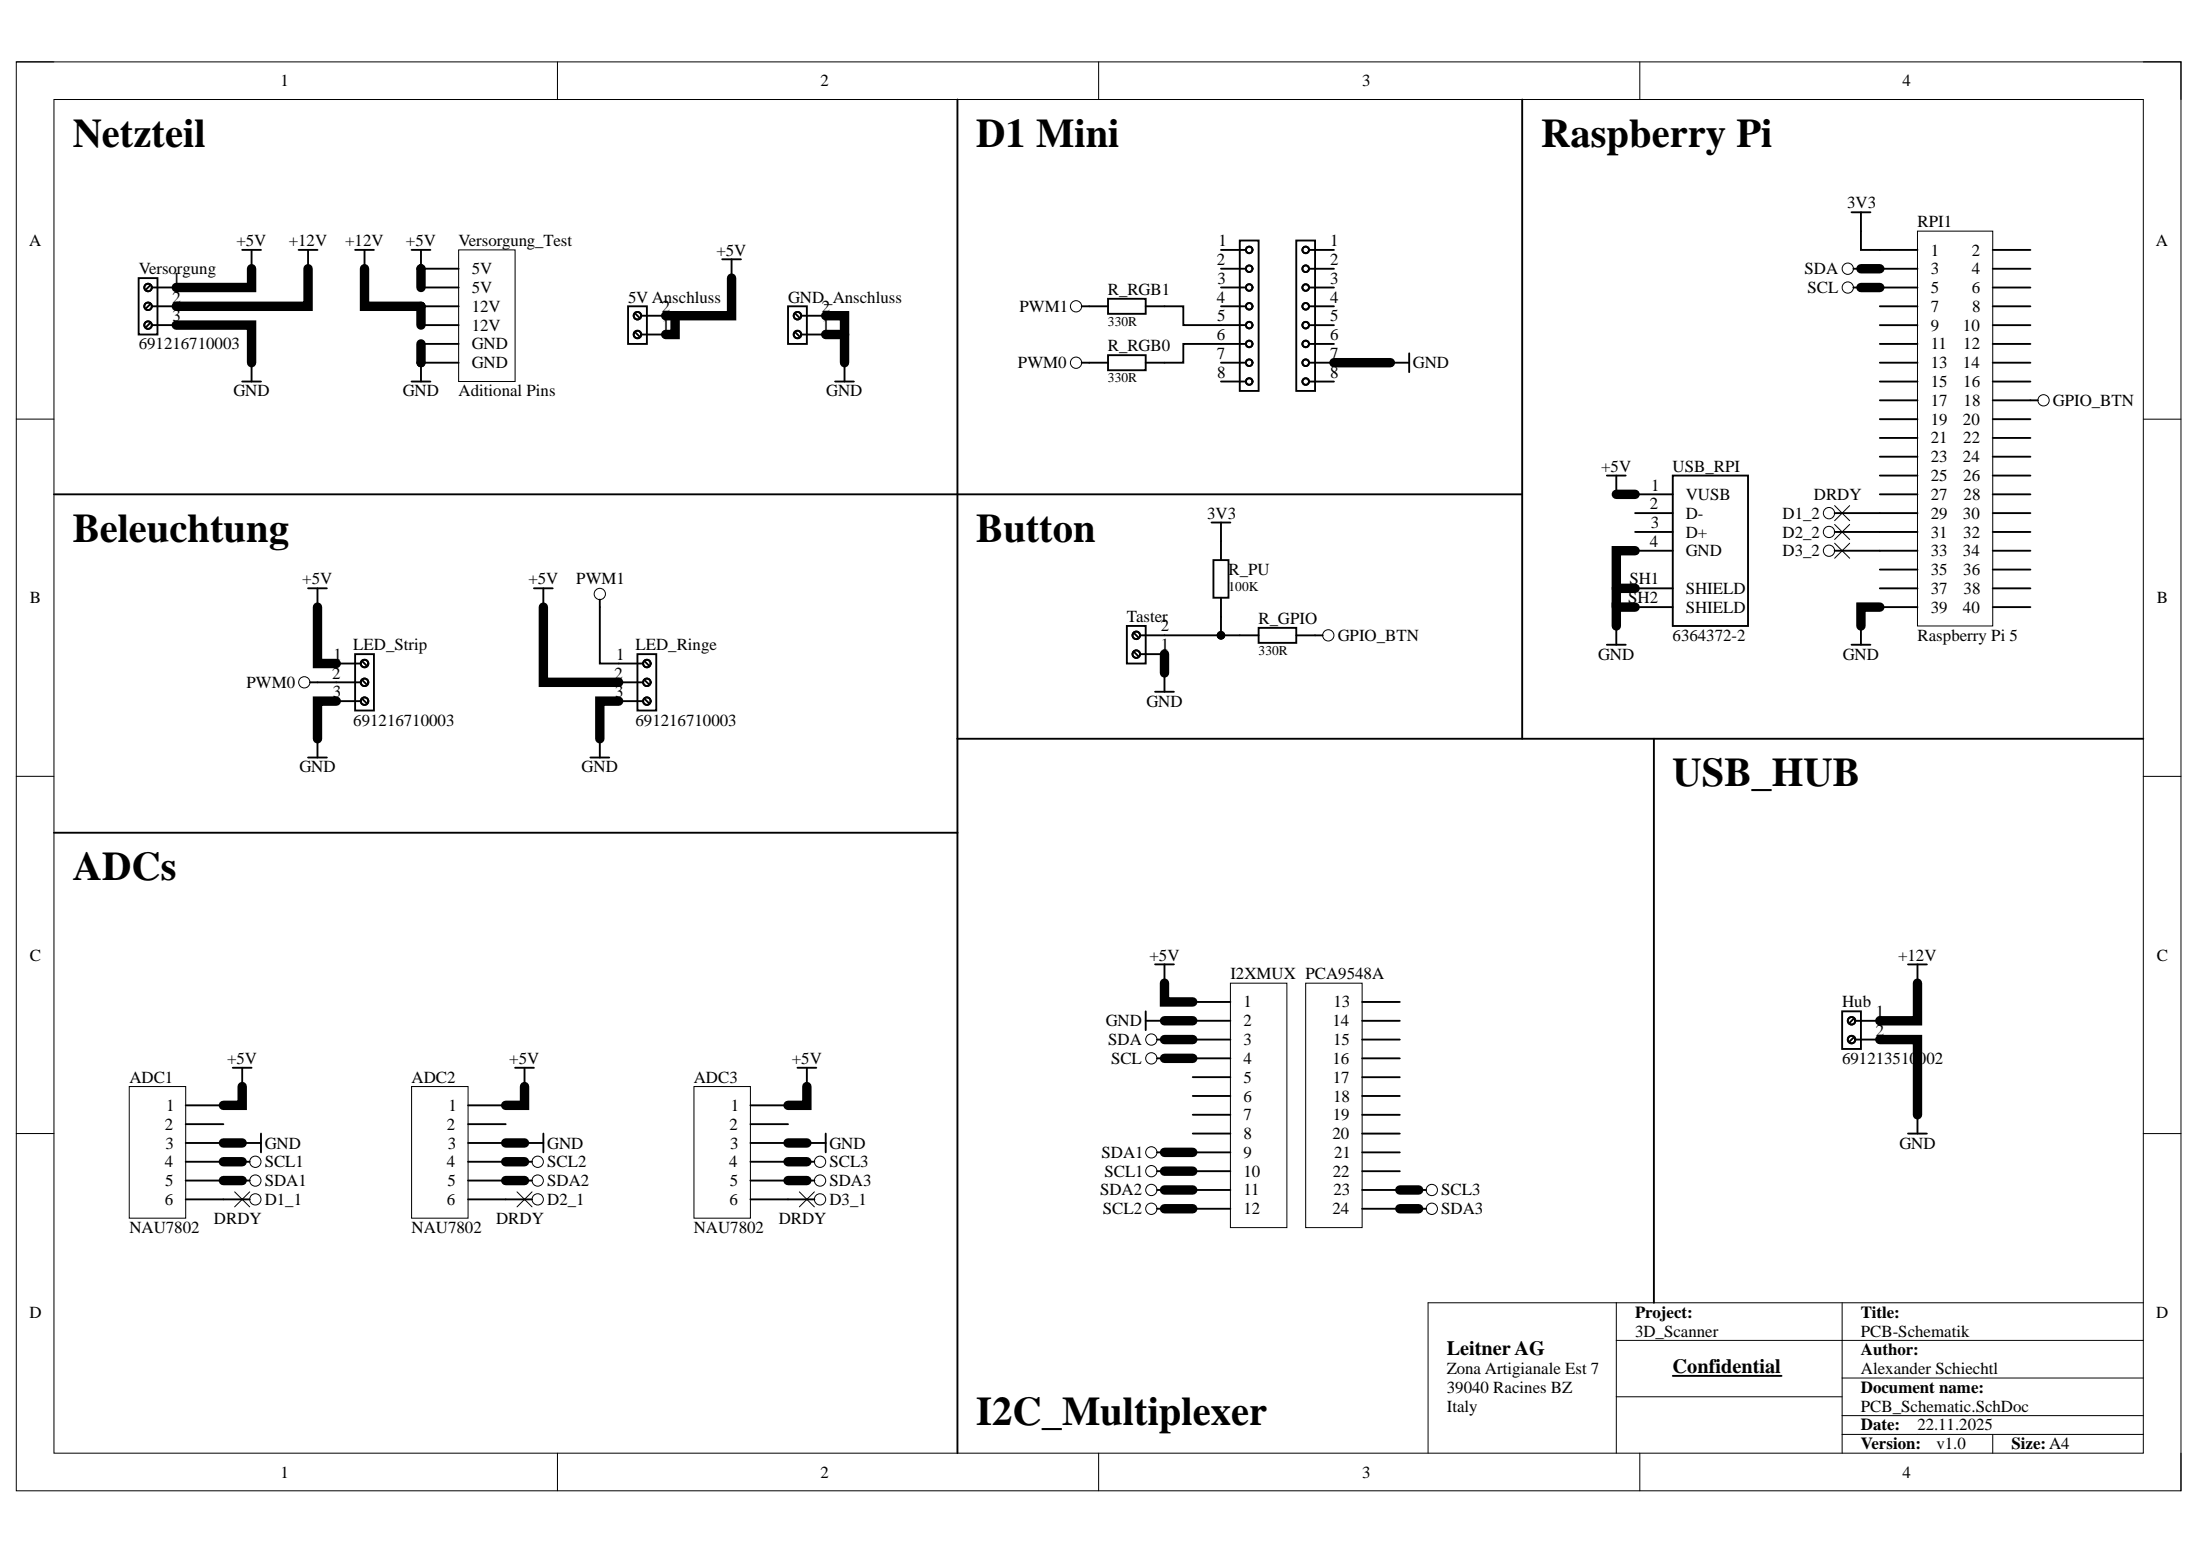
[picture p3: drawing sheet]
<svg xmlns="http://www.w3.org/2000/svg" width="297mm" height="210mm" viewBox="0 0 297 210" stroke-linecap="round" stroke-linejoin="round" font-family="sans-serif">
<path d="M2.2 8.4h292.3v192.8h-292.3z" fill="none" stroke="#000" stroke-width=".14"/>
<path d="M7.3 13.4h282.1v182.8h-282.1z" fill-rule="evenodd" fill="#fff"/>
<g fill="none" stroke="#000" stroke-width=".14">
<path d="M2.2 8.4h5.1M7.3 13.4h282.1v182.8h-282.1zM75.3 8.4v5M148.3 8.4v5M221.4 8.4v5M289.4 8.4h5.1v5M2.2 56.6h5.1M289.4 56.6h5.1M2.2 104.8h5.1M289.4 104.8h5.1M2.2 153h5.1M289.4 153h5.1"/>
<path d="M218.2 175.9v20.3M248.7 175.9v20.3M289.4 175.9h-96.6v20.3M75.3 196.2v5M148.3 196.2v5M218.2 180.9h71.2M218.2 188.5h30.5M221.4 196.2v5M248.7 193.6h40.7M248.7 191.1h40.7M248.7 186h40.7M269.1 193.6v2.6"/>
<path d="M294.5 196.2v5"/>
</g>
<g fill="none" stroke="#000" stroke-width="1.3">
<path d="M34 36.3v2.5h-10.2M41.6 36.3v5h-17.8M49.2 36.3v5h7.6v2.6M56.8 36.3v2.5M98.8 37.5v5.1h-7.6M251.3 36.3h2.5M251.3 38.8h2.5M23.8 43.9h10.2v5.1M56.8 46.4v2.6M89.9 42.6h1.3M91.2 42.6v2.6h-1.3M111.5 42.6h2.5v2.6"/>
<path d="M111.5 45.2h2.5M114 45.2v3.8M180.1 49h7.6M218.2 66.7h2.6M218.2 79.4h2.6M220.8 74.3h-2.6v7.7M42.9 82v7.6h2.5M45.4 94.6h-2.5v5.1M73.4 82v10.1h10.1M83.5 94.6h-2.5v5.1M157.2 88.3v2.5M220.8 82h-2.6v2.5"/>
<path d="M253.8 82h-2.5v2.5M157.2 132.7v2.5h3.8M157.2 137.8h3.8M258.9 132.7v5.1h-5.1M30.2 154.3h2.5M30.2 159.4h2.5M30.2 156.8h2.5M32.7 146.7v2.5h-2.5M68.3 154.3h2.5M68.3 159.4h2.5M68.3 156.8h2.5M70.8 146.7v2.5h-2.5"/>
<path d="M106.4 154.3h2.5M106.4 159.4h2.5M106.4 156.8h2.5M108.9 146.7v2.5h-2.5M157.2 140.3h3.8M157.2 142.9h3.8M157.2 155.6h3.8M157.2 158.1h3.8M253.8 140.3h5.1v10.2M157.2 160.6h3.8M157.2 163.2h3.8M189 160.6h2.5"/>
<path d="M189 163.2h2.5"/>
</g>
<path d="M225.9 185.7h14.6" fill="none" stroke="#000" stroke-width=".25"/>
<path d="M258.9 31.2h10.2v53.3h-10.2z" fill-rule="evenodd" fill="#fff"/>
<g fill="none" stroke="#000" stroke-width=".14">
<path d="M258.9 31.2h10.2v53.3h-10.2z"/>
<circle cx="56.8" cy="36.3" r=".51"/>
<circle cx="56.8" cy="41.3" r=".51"/>
<circle cx="56.8" cy="49" r=".51"/>
</g>
<g fill="none" stroke="#000" stroke-width=".25">
<path d="M32.7 33.7h2.5M34 33.7v2.6M40.3 33.7h2.6M41.6 33.7v2.6M253.8 33.7h5.1M253.8 36.3h5.1M253.8 38.8h5.1M269.1 33.7h5M269.1 36.3h5M269.1 38.8h5M32.7 51.5h2.5M34 49v2.5"/>
<path d="M147.1 41.3h2.5M147.1 49h2.5M149.6 47.9h5.1v2.1h-5.1zM149.6 40.3h5.1v2.1h-5.1zM154.7 41.3h2.5M154.7 49h2.5M253.8 41.3h5.1M253.8 43.9h5.1M253.8 46.4h5.1M253.8 49h5.1M253.8 51.5h5.1M253.8 54h5.1"/>
<path d="M253.8 56.6h5.1M253.8 59.1h5.1M269.1 41.3h5M269.1 43.9h5M269.1 46.4h5M269.1 49h5M269.1 51.5h5M269.1 54h5M269.1 56.6h5M269.1 59.1h5M217 64.2h2.5M218.2 64.2v2.5"/>
<path d="M253.8 61.7h5.1M253.8 64.2h5.1M253.8 66.7h5.1M253.8 69.3h5.1M253.8 71.8h5.1M253.8 74.3h5.1M253.8 76.9h5.1M253.8 79.4h5.1M269.1 61.7h5M269.1 64.2h5M269.1 66.7h5M269.1 69.3h5"/>
<path d="M269.1 71.8h5M269.1 74.3h5M269.1 76.9h5M269.1 79.4h5M217 87h2.5M218.2 84.5v2.5M253.8 82h5.1M269.1 82h5M257.6 130.2h2.6M258.9 130.2v2.5"/>
</g>
<g fill="#000">
<circle cx="56.8" cy="36.3" r=".51"/>
<circle cx="56.8" cy="41.3" r=".51"/>
<circle cx="56.8" cy="49" r=".51"/>
</g>
<path d="M61.9 33.7h7.6v17.8h-7.6z" fill-rule="evenodd" fill="#fff"/>
<g fill="none" stroke="#000" stroke-width=".14">
<path d="M61.9 33.7h7.6v17.8h-7.6z"/>
<circle cx="56.8" cy="36.3" r=".51"/>
<circle cx="249.5" cy="38.8" r=".76"/>
<circle cx="249.5" cy="36.3" r=".76"/>
<circle cx="56.8" cy="41.3" r=".51"/>
<circle cx="56.8" cy="49" r=".51"/>
<circle cx="145.3" cy="41.3" r=".76"/>
<circle cx="145.3" cy="49" r=".76"/>
<circle cx="41.1" cy="92.1" r=".76"/>
<circle cx="81" cy="80.2" r=".76"/>
</g>
<g fill="none" stroke="#000" stroke-width=".25">
<path d="M47.9 33.7h2.6M49.2 33.7v2.6M55.6 33.7h2.5M56.8 38.8h5.1M56.8 33.7v2.6h5.1M250.2 38.8h1.1M250.2 36.3h1.1M55.6 51.5h2.5M56.8 46.4h5.1M56.8 43.9h5.1M56.8 41.3h5.1M61.9 49h-5.1v2.5"/>
<path d="M146 49h1.1M146 41.3h1.1M41.6 79.4h2.5M42.9 79.4v2.6M72.1 79.4h2.5M73.4 79.4v2.6M41.8 92.1h1.1M81 80.9v1.1M250 87h2.5M251.3 84.5v2.5"/>
</g>
<g fill="#000">
<circle cx="56.8" cy="36.3" r=".51"/>
<circle cx="56.8" cy="41.3" r=".51"/>
<circle cx="56.8" cy="49" r=".51"/>
</g>
<path d="M17.5 146.7h7.6v17.7h-7.6z" fill-rule="evenodd" fill="#fff"/>
<path d="M17.5 146.7h7.6v17.7h-7.6z" fill="none" stroke="#000" stroke-width=".14"/>
<path d="M25.1 149.2h5.1M25.1 151.7h5.1M25.1 154.3h5.1M25.1 156.8h5.1M25.1 159.4h5.1M25.1 161.9h5.1" fill="none" stroke="#000" stroke-width=".25"/>
<path d="M93.7 146.7h7.6v17.7h-7.6z" fill-rule="evenodd" fill="#fff"/>
<path d="M93.7 146.7h7.6v17.7h-7.6z" fill="none" stroke="#000" stroke-width=".14"/>
<path d="M101.3 149.2h5.1M101.3 151.7h5.1M101.3 154.3h5.1M101.3 156.8h5.1M101.3 159.4h5.1M101.3 161.9h5.1" fill="none" stroke="#000" stroke-width=".25"/>
<path d="M55.6 146.7h7.6v17.7h-7.6z" fill-rule="evenodd" fill="#fff"/>
<g fill="none" stroke="#000" stroke-width=".14">
<path d="M55.6 146.7h7.6v17.7h-7.6z"/>
<circle cx="34.5" cy="159.4" r=".76"/>
<circle cx="34.5" cy="156.8" r=".76"/>
<circle cx="72.6" cy="159.4" r=".76"/>
<circle cx="72.6" cy="156.8" r=".76"/>
<circle cx="110.7" cy="159.4" r=".76"/>
<circle cx="110.7" cy="156.8" r=".76"/>
<circle cx="155.5" cy="158.1" r=".76"/>
<circle cx="155.5" cy="155.6" r=".76"/>
<circle cx="155.5" cy="142.9" r=".76"/>
<circle cx="155.5" cy="140.3" r=".76"/>
<circle cx="155.5" cy="163.2" r=".76"/>
<circle cx="155.5" cy="160.6" r=".76"/>
<circle cx="193.3" cy="160.6" r=".76"/>
<circle cx="193.3" cy="163.2" r=".76"/>
</g>
<g fill="none" stroke="#000" stroke-width=".25">
<path d="M129.3 13.4v182.8M7.3 66.7h122M129.3 99.7h160.1M223.3 99.7v76.2M7.3 112.4h122M31.4 144.1h2.6M32.7 156.8h1M32.7 159.4h1M32.7 144.1v2.6M63.2 149.2h5.1M63.2 151.7h5.1M63.2 154.3h5.1"/>
<path d="M63.2 156.8h5.1M63.2 159.4h5.1M69.5 144.1h2.6M70.8 156.8h1M70.8 159.4h1M70.8 144.1v2.6M107.7 144.1h2.5M108.9 156.8h1.1M108.9 159.4h1.1M108.9 144.1v2.6M156.2 140.3h1M156.2 142.9h1"/>
<path d="M156.2 158.1h1M156.2 155.6h1M63.2 161.9h5.1M156.2 163.2h1M156.2 160.6h1M191.5 163.2h1.1M191.5 160.6h1.1"/>
</g>
<path d="M248.7 136.5h2.6v5.1h-2.6z" fill-rule="evenodd" fill="#fff"/>
<g fill="none" stroke="#000" stroke-width=".25">
<path d="M248.7 136.5h2.6v5.1h-2.6zM250.2 137.5l-.5 .5M250.5 137.8h3.3M250.2 140.1l-.5 .5M250.5 140.3h3.3"/>
<circle cx="250" cy="137.8" r=".51"/>
<circle cx="250" cy="140.3" r=".51"/>
</g>
<path d="M18.7 37.5h2.6v7.7h-2.6z" fill-rule="evenodd" fill="#fff"/>
<g fill="none" stroke="#000" stroke-width=".25">
<path d="M18.7 37.5h2.6v7.7h-2.6zM20.2 38.6l-.5 .5M20.5 38.8h3.3M20.2 41.1l-.5 .5M20.2 43.6l-.5 .5M20.5 41.3h3.3M20.5 43.9h3.3"/>
<circle cx="20" cy="38.8" r=".51"/>
<circle cx="20" cy="43.9" r=".51"/>
<circle cx="20" cy="41.3" r=".51"/>
</g>
<path d="M47.9 88.3h2.6v7.6h-2.6z" fill-rule="evenodd" fill="#fff"/>
<g fill="none" stroke="#000" stroke-width=".25">
<path d="M45.4 89.6h3.3M45.4 92.1h3.3M45.4 94.6h3.3M47.9 88.3h2.6v7.6h-2.6zM49 89.3l.5 .5M49 91.9l.5 .5M49 94.4l.5 .5"/>
<circle cx="49.2" cy="94.6" r=".51"/>
<circle cx="49.2" cy="92.1" r=".51"/>
<circle cx="49.2" cy="89.6" r=".51"/>
</g>
<path d="M86.1 88.3h2.5v7.6h-2.5z" fill-rule="evenodd" fill="#fff"/>
<g fill="none" stroke="#000" stroke-width=".25">
<path d="M83.5 89.6h3.3M83.5 92.1h3.3M83.5 94.6h3.3M86.1 88.3h2.5v7.6h-2.5zM87.1 89.3l.5 .5M87.1 91.9l.5 .5M87.1 94.4l.5 .5"/>
<circle cx="87.3" cy="89.6" r=".51"/>
<circle cx="87.3" cy="94.6" r=".51"/>
<circle cx="87.3" cy="92.1" r=".51"/>
</g>
<path d="M225.9 64.2h10.1v20.3h-10.1z" fill-rule="evenodd" fill="#fff"/>
<g fill="none" stroke="#000" stroke-width=".25">
<path d="M220.8 66.7h5.1M220.8 69.3h5.1M220.8 71.8h5.1M220.8 74.3h5.1M220.8 79.4h5.1M225.9 64.2h10.1v20.3h-10.1zM42.9 99.7v2.6M81 99.7v2.6M220.8 82h5.1M41.6 102.3h2.5M79.7 102.3h2.6M154.7 136.5v2.6"/>
<path d="M154.7 137.8h2.5M32.7 154.3h2.5M35.2 153v2.6M70.8 154.3h2.6M73.4 153v2.6M257.6 153h2.6M258.9 150.5v2.5"/>
</g>
<path d="M167.4 32.5h2.5v20.3h-2.5z" fill-rule="evenodd" fill="#fff"/>
<g fill="none" stroke="#000" stroke-width=".25">
<path d="M205.5 13.4v86.3M164.9 33.7h3.3M164.9 36.3h3.3M164.9 38.8h3.3M167.4 32.5h2.5v20.3h-2.5zM164.9 41.3h3.3M164.9 43.9h3.3M164.9 46.4h3.3M164.9 49h3.3M164.9 51.5h3.3M187.7 49h2.6M190.3 47.7v2.5"/>
<circle cx="168.7" cy="38.8" r=".45"/>
<circle cx="168.7" cy="36.3" r=".44"/>
<circle cx="168.7" cy="33.7" r=".44"/>
<circle cx="168.7" cy="38.8" r=".44"/>
<circle cx="168.7" cy="49" r=".45"/>
<circle cx="168.7" cy="46.4" r=".44"/>
<circle cx="168.7" cy="43.9" r=".44"/>
<circle cx="168.7" cy="51.5" r=".44"/>
<circle cx="168.7" cy="41.3" r=".44"/>
<circle cx="168.7" cy="49" r=".44"/>
</g>
<path d="M175 32.5h2.6v20.3h-2.6z" fill-rule="evenodd" fill="#fff"/>
<g fill="none" stroke="#000" stroke-width=".25">
<path d="M175 32.5h2.6v20.3h-2.6zM176.7 33.7h3.4M176.7 36.3h3.4M176.7 38.8h3.4M176.7 41.3h3.4M176.7 43.9h3.4M176.7 46.4h3.4M176.7 49h3.4M176.7 51.5h3.4"/>
<circle cx="176.3" cy="36.3" r=".45"/>
<circle cx="176.3" cy="38.8" r=".44"/>
<circle cx="176.3" cy="33.7" r=".44"/>
<circle cx="176.3" cy="49" r=".45"/>
<circle cx="176.3" cy="41.3" r=".44"/>
<circle cx="176.3" cy="43.9" r=".44"/>
<circle cx="176.3" cy="46.4" r=".44"/>
<circle cx="176.3" cy="51.5" r=".44"/>
<circle cx="176.3" cy="43.9" r=".45"/>
<circle cx="176.3" cy="41.3" r=".45"/>
</g>
<path d="M31.7 160.9l2 2M33.7 160.9l-2 2M69.8 160.9l2 2M71.8 160.9l-2 2M107.9 160.9l2.1 2M110 160.9l-2.1 2" fill="none" stroke="#000" stroke-width=".14"/>
<path d="M152.1 84.5h2.6v5.1h-2.6z" fill-rule="evenodd" fill="#fff"/>
<g fill="none" stroke="#000" stroke-width=".25">
<path d="M250 28.7h2.5M251.3 28.7v2.5M274.1 54h1.1M163.6 70.5h2.5M163.8 75.6h2.1v5.1h-2.1zM164.9 70.5v5.1M247.7 69.3h1M247.7 71.8h1M247.7 74.3h1M152.1 84.5h2.6v5.1h-2.6zM153.2 88l.5 .6M153.2 85.5l.5 .5"/>
<path d="M153.9 88.3h3.3M153.9 85.8h3.3M156 93.4h2.5M157.2 90.8v2.6M164.9 80.7v2.5M167.4 85.8h2.5M169.9 84.8h5.1v2h-5.1zM175 85.8h3.6M108.9 154.3h2.6M111.5 153v2.6M32.7 161.9h1M70.8 161.9h1"/>
<path d="M108.9 161.9h1.1"/>
<circle cx="153.4" cy="85.8" r=".51"/>
<circle cx="153.4" cy="88.3" r=".51"/>
</g>
<g fill="none" stroke="#000" stroke-width=".14">
<path d="M247.7 68.2l2 2.1M247.7 70.8l2 2M247.7 73.3l2 2.1M249.7 68.2l-2 2.1M249.7 70.8l-2 2M249.7 73.3l-2 2.1"/>
<circle cx="275.9" cy="54" r=".76"/>
<circle cx="246.9" cy="71.8" r=".76"/>
<circle cx="246.9" cy="74.3" r=".76"/>
<circle cx="246.9" cy="69.3" r=".76"/>
<circle cx="179.3" cy="85.8" r=".76"/>
<circle cx="34.5" cy="161.9" r=".76"/>
<circle cx="72.6" cy="161.9" r=".76"/>
<circle cx="110.7" cy="161.9" r=".76"/>
</g>
<path d="M84.8 41.3h2.5v5.1h-2.5z" fill-rule="evenodd" fill="#fff"/>
<g fill="none" stroke="#000" stroke-width=".25">
<path d="M84.8 41.3h2.5v5.1h-2.5zM85.8 44.9l.5 .5M85.8 42.4l.5 .5M86.6 45.2h3.3M86.6 42.6h3.3"/>
<circle cx="86.1" cy="42.6" r=".51"/>
<circle cx="86.1" cy="45.2" r=".51"/>
</g>
<path d="M106.4 41.3h2.5v5.1h-2.5z" fill-rule="evenodd" fill="#fff"/>
<g fill="none" stroke="#000" stroke-width=".25">
<path d="M34 36.3v2.5h-10.2M41.6 36.3v5h-17.8M49.2 36.3v5h7.6v2.6M56.8 36.3v2.5M97.5 35h2.5M98.8 35v7.6h-7.6M251.3 31.2v2.5h2.5M251.3 36.3h2.5M251.3 38.8h2.5M23.8 43.9h10.2v5.1M56.8 46.4v2.6M89.9 42.6h1.3"/>
<path d="M91.2 42.6v2.6h-1.3M106.4 41.3h2.5v5.1h-2.5zM107.4 44.9l.5 .5M107.4 42.4l.5 .5M108.2 42.6h5.8v2.6M108.2 45.2h5.8M112.8 51.5h2.5M114 45.2v6.3M157.2 41.3h2.6v2.6h5.1M164.9 46.4h-5.1v2.6h-2.6M180.1 49h7.6M129.3 66.7h76.2"/>
<path d="M218.2 66.7h2.6M218.2 79.4h2.6M220.8 74.3h-2.6v7.7M248.7 71.8h5.1M248.7 74.3h5.1M248.7 69.3h5.1M42.9 82v7.6h2.5M42.9 92.1h2.5M45.4 94.6h-2.5v5.1M73.4 82v10.1h10.1M81 82v7.6h2.5M83.5 94.6h-2.5v5.1"/>
<path d="M157.2 85.8h10.2M157.2 88.3v2.5M164.9 83.2v2.6M220.8 82h-2.6v2.5M253.8 82h-2.5v2.5M258.9 132.7v5.1h-5.1M30.2 154.3h2.5M30.2 159.4h2.5M30.2 156.8h2.5M32.7 146.7v2.5h-2.5M68.3 154.3h2.5M68.3 159.4h2.5"/>
<path d="M68.3 156.8h2.5M70.8 146.7v2.5h-2.5M106.4 154.3h2.5M106.4 159.4h2.5M106.4 156.8h2.5M108.9 146.7v2.5h-2.5M253.8 140.3h5.1v10.2M30.2 161.9h2.5M68.3 161.9h2.5M106.4 161.9h2.5"/>
<circle cx="107.7" cy="42.6" r=".51"/>
<circle cx="107.7" cy="45.2" r=".51"/>
</g>
<g fill="#000">
<circle cx="56.8" cy="36.3" r=".51"/>
<circle cx="56.8" cy="41.3" r=".51"/>
<circle cx="56.8" cy="49" r=".51"/>
<circle cx="91.2" cy="42.6" r=".51"/>
<circle cx="114" cy="45.2" r=".51"/>
<circle cx="218.2" cy="79.4" r=".51"/>
<circle cx="164.9" cy="85.8" r=".51"/>
<circle cx="218.2" cy="82" r=".51"/>
</g>
<g fill="none" stroke="#000" stroke-width=".14">
<circle cx="56.8" cy="36.3" r=".51"/>
<circle cx="56.8" cy="41.3" r=".51"/>
<circle cx="56.8" cy="49" r=".51"/>
<circle cx="91.2" cy="42.6" r=".51"/>
<circle cx="114" cy="45.2" r=".51"/>
<circle cx="218.2" cy="79.4" r=".51"/>
<circle cx="164.9" cy="85.8" r=".51"/>
<circle cx="218.2" cy="82" r=".51"/>
</g>
<path d="M166.1 132.7h7.7v33h-7.7z" fill-rule="evenodd" fill="#fff"/>
<path d="M166.1 132.7h7.7v33h-7.7z" fill="none" stroke="#000" stroke-width=".14"/>
<path d="M161 135.2h5.1M161 137.8h5.1M161 140.3h5.1M161 142.9h5.1M161 145.4h5.1M161 147.9h5.1M161 150.5h5.1M161 153h5.1M161 155.6h5.1M161 158.1h5.1M161 160.6h5.1M161 163.2h5.1" fill="none" stroke="#000" stroke-width=".25"/>
<path d="M176.3 132.7h7.6v33h-7.6z" fill-rule="evenodd" fill="#fff"/>
<path d="M176.3 132.7h7.6v33h-7.6z" fill="none" stroke="#000" stroke-width=".14"/>
<g fill="none" stroke="#000" stroke-width=".25">
<path d="M156 130.2h2.5M157.2 130.2v5h3.8M157.2 137.8h3.8M183.9 135.2h5.1M183.9 137.8h5.1M157.2 140.3h3.8M157.2 142.9h3.8M157.2 155.6h3.8M157.2 158.1h3.8M183.9 140.3h5.1M183.9 142.9h5.1M183.9 145.4h5.1"/>
<path d="M183.9 147.9h5.1M183.9 150.5h5.1M183.9 153h5.1M183.9 155.6h5.1M183.9 158.1h5.1M157.2 160.6h3.8M157.2 163.2h3.8M183.9 160.6h7.6M183.9 163.2h7.6"/>
</g>
<g font-size="5.5">
<text x="9.8" y="19.9">Netzteil</text>
<text x="131.8" y="19.9">D1 Mini</text>
<text x="208.1" y="19.9">Raspberry Pi</text>
<text x="9.8" y="73.1">Beleuchtung</text>
<text x="131.8" y="73.1">Button</text>
<text x="225.8" y="106.1">USB_HUB</text>
<text x="9.8" y="118.8">ADCs</text>
<text x="131.8" y="192.4">I2C_Multiplexer</text>
</g>
<g font-size="2.7">
<text x="195.3" y="182.9">Leitner AG</text>
<text x="225.8" y="185.4">Confidential</text>
</g>
<g font-size="2.3">
<text x="37.9" y="11.7">1</text>
<text x="110.8" y="11.7">2</text>
<text x="183.9" y="11.7">3</text>
<text x="256.9" y="11.7">4</text>
<text x="249.4" y="28.1">3V3</text>
<text x="3.9" y="33.2">A</text>
<text x="31.9" y="33.2">+5V</text>
<text x="39" y="33.2">+12V</text>
<text x="46.6" y="33.2">+12V</text>
<text x="54.8" y="33.2">+5V</text>
<text x="61.9" y="33.2">Versorgung_Test</text>
<text x="96.7" y="34.5">+5V</text>
<text x="164.3" y="35.8">2</text>
<text x="164.5" y="33.2">1</text>
<text x="179.6" y="33.2">1</text>
<text x="179.6" y="35.8">2</text>
<text x="258.9" y="30.7">RPI1</text>
<text x="260.7" y="34.5">1</text>
<text x="266.2" y="34.5">2</text>
<text x="291.1" y="33.2">A</text>
<text x="18.7" y="37">Versorgung</text>
<text x="23.3" y="38.3">1</text>
<text x="23.3" y="40.8">2</text>
<text x="63.7" y="39.6">5V</text>
<text x="63.7" y="37">5V</text>
<text x="84.8" y="40.8">5V Anschluss</text>
<text x="106.4" y="40.8">GND_Anschluss</text>
<text x="149.6" y="39.8">R_RGB1</text>
<text x="164.3" y="40.8">4</text>
<text x="164.4" y="38.3">3</text>
<text x="179.6" y="38.3">3</text>
<text x="179.6" y="40.8">4</text>
<text x="243.6" y="37">SDA</text>
<text x="244.1" y="39.6">SCL</text>
<text x="260.7" y="37">3</text>
<text x="260.7" y="39.6">5</text>
<text x="266.2" y="37">4</text>
<text x="266.2" y="39.6">6</text>
<text x="18.7" y="47.2">691216710003</text>
<text x="23.3" y="43.4">3</text>
<text x="63.7" y="47.2">GND</text>
<text x="63.7" y="44.6">12V</text>
<text x="63.7" y="42.1">12V</text>
<text x="89.4" y="44.6">1</text>
<text x="89.4" y="42.1">2</text>
<text x="111" y="44.6">1</text>
<text x="111" y="42.1">2</text>
<text x="137.7" y="42.1">PWM1</text>
<text x="149.6" y="47.4">R_RGB0</text>
<text x="164.3" y="45.9">6</text>
<text x="164.3" y="43.4">5</text>
<text x="179.6" y="43.4">5</text>
<text x="179.6" y="45.9">6</text>
<text x="260.7" y="42.1">7</text>
<text x="260.7" y="44.6">9</text>
<text x="260.7" y="47.2">11</text>
<text x="265" y="44.6">10</text>
<text x="265.1" y="47.2">12</text>
<text x="266.3" y="42.1">8</text>
<text x="31.5" y="53.5">GND</text>
<text x="54.4" y="53.5">GND</text>
<text x="61.9" y="53.5">Aditional Pins</text>
<text x="63.7" y="49.7">GND</text>
<text x="111.6" y="53.5">GND</text>
<text x="137.4" y="49.7">PWM0</text>
<text x="164.3" y="48.4">7</text>
<text x="164.3" y="51">8</text>
<text x="179.6" y="48.4">7</text>
<text x="179.6" y="51">8</text>
<text x="190.8" y="49.7">GND</text>
<text x="260.7" y="49.7">13</text>
<text x="260.7" y="52.2">15</text>
<text x="265" y="49.7">14</text>
<text x="265.1" y="52.2">16</text>
<text x="260.7" y="54.8">17</text>
<text x="260.7" y="57.3">19</text>
<text x="260.7" y="59.8">21</text>
<text x="265" y="57.3">20</text>
<text x="265.1" y="59.8">22</text>
<text x="265.1" y="54.8">18</text>
<text x="277.2" y="54.8">GPIO_BTN</text>
<text x="216.2" y="63.7">+5V</text>
<text x="225.8" y="63.7">USB_RPI</text>
<text x="260.7" y="62.4">23</text>
<text x="260.7" y="65">25</text>
<text x="265" y="62.4">24</text>
<text x="265.1" y="65">26</text>
<text x="163" y="70">3V3</text>
<text x="222.7" y="68.8">2</text>
<text x="222.9" y="71.3">3</text>
<text x="223" y="66.2">1</text>
<text x="227.6" y="67.5">VUSB</text>
<text x="227.6" y="70">D-</text>
<text x="240.7" y="70">D1_2</text>
<text x="244.9" y="67.5">DRDY</text>
<text x="260.7" y="67.5">27</text>
<text x="260.7" y="70">29</text>
<text x="265" y="70">30</text>
<text x="265.1" y="67.5">28</text>
<text x="165.9" y="77.6">R_PU</text>
<text x="222.7" y="73.8">4</text>
<text x="227.6" y="72.6">D+</text>
<text x="227.6" y="75.1">GND</text>
<text x="240.7" y="72.6">D2_2</text>
<text x="240.7" y="75.1">D3_2</text>
<text x="260.7" y="72.6">31</text>
<text x="260.7" y="75.1">33</text>
<text x="260.7" y="77.6">35</text>
<text x="265" y="75.1">34</text>
<text x="265.1" y="72.6">32</text>
<text x="265.1" y="77.6">36</text>
<text x="4" y="81.4">B</text>
<text x="40.8" y="78.9">+5V</text>
<text x="71.3" y="78.9">+5V</text>
<text x="77.8" y="78.9">PWM1</text>
<text x="152.2" y="84">Taster</text>
<text x="219.8" y="81.4">SH2</text>
<text x="220" y="78.9">SH1</text>
<text x="227.6" y="80.2">SHIELD</text>
<text x="227.6" y="82.7">SHIELD</text>
<text x="260.7" y="80.2">37</text>
<text x="260.7" y="82.7">39</text>
<text x="265" y="82.7">40</text>
<text x="265.1" y="80.2">38</text>
<text x="291.2" y="81.4">B</text>
<text x="45" y="89.1">1</text>
<text x="47.7" y="87.8">LED_Strip</text>
<text x="83.2" y="89.1">1</text>
<text x="85.8" y="87.8">LED_Ringe</text>
<text x="156.7" y="87.8">1</text>
<text x="156.7" y="85.2">2</text>
<text x="169.9" y="84.2">R_GPIO</text>
<text x="180.6" y="86.5">GPIO_BTN</text>
<text x="215.8" y="89.1">GND</text>
<text x="225.8" y="86.5">6364372-2</text>
<text x="248.8" y="89.1">GND</text>
<text x="258.9" y="86.5">Raspberry Pi 5</text>
<text x="33.3" y="92.9">PWM0</text>
<text x="44.9" y="91.6">2</text>
<text x="45" y="94.1">3</text>
<text x="83" y="91.6">2</text>
<text x="83.1" y="94.1">3</text>
<text x="154.8" y="95.4">GND</text>
<text x="47.7" y="97.9">691216710003</text>
<text x="85.8" y="97.9">691216710003</text>
<text x="40.4" y="104.3">GND</text>
<text x="78.5" y="104.3">GND</text>
<text x="4" y="129.7">C</text>
<text x="155.2" y="129.7">+5V</text>
<text x="256.3" y="129.7">+12V</text>
<text x="291.2" y="129.7">C</text>
<text x="166.1" y="132.2">I2XMUX PCA9548A</text>
<text x="167.9" y="136">1</text>
<text x="180" y="136">13</text>
<text x="248.7" y="136">Hub</text>
<text x="253.3" y="137.3">1</text>
<text x="30.7" y="143.6">+5V</text>
<text x="68.8" y="143.6">+5V</text>
<text x="106.9" y="143.6">+5V</text>
<text x="149.3" y="138.5">GND</text>
<text x="149.6" y="141.1">SDA</text>
<text x="150" y="143.6">SCL</text>
<text x="167.9" y="138.5">2</text>
<text x="167.9" y="141.1">3</text>
<text x="167.9" y="143.6">4</text>
<text x="179.9" y="138.5">14</text>
<text x="179.9" y="143.6">16</text>
<text x="180" y="141.1">15</text>
<text x="248.7" y="143.6">691213510002</text>
<text x="253.3" y="139.8">2</text>
<text x="17.5" y="146.2">ADC1</text>
<text x="22.4" y="150">1</text>
<text x="55.6" y="146.2">ADC2</text>
<text x="60.6" y="150">1</text>
<text x="93.7" y="146.2">ADC3</text>
<text x="98.7" y="150">1</text>
<text x="167.9" y="146.2">5</text>
<text x="167.9" y="148.7">6</text>
<text x="179.9" y="146.2">17</text>
<text x="180" y="148.7">18</text>
<text x="22.2" y="152.5">2</text>
<text x="22.3" y="155">3</text>
<text x="35.7" y="155">GND</text>
<text x="60.3" y="152.5">2</text>
<text x="60.5" y="155">3</text>
<text x="73.9" y="155">GND</text>
<text x="98.5" y="152.5">2</text>
<text x="98.6" y="155">3</text>
<text x="112" y="155">GND</text>
<text x="167.9" y="151.2">7</text>
<text x="167.9" y="153.8">8</text>
<text x="179.9" y="153.8">20</text>
<text x="179.9" y="151.2">19</text>
<text x="256.5" y="155">GND</text>
<text x="22.2" y="157.6">4</text>
<text x="22.3" y="160.1">5</text>
<text x="35.7" y="160.1">SDA1</text>
<text x="35.7" y="157.6">SCL1</text>
<text x="60.3" y="157.6">4</text>
<text x="60.4" y="160.1">5</text>
<text x="73.9" y="160.1">SDA2</text>
<text x="73.9" y="157.6">SCL2</text>
<text x="98.5" y="157.6">4</text>
<text x="98.5" y="160.1">5</text>
<text x="112" y="160.1">SDA3</text>
<text x="112" y="157.6">SCL3</text>
<text x="148.5" y="161.4">SDA2</text>
<text x="148.7" y="156.3">SDA1</text>
<text x="149.1" y="158.8">SCL1</text>
<text x="167.9" y="156.3">9</text>
<text x="167.9" y="158.8">10</text>
<text x="167.9" y="161.4">11</text>
<text x="179.9" y="158.8">22</text>
<text x="180" y="161.4">23</text>
<text x="180.1" y="156.3">21</text>
<text x="194.6" y="161.4">SCL3</text>
<text x="17.5" y="166.4">NAU7802</text>
<text x="22.2" y="162.6">6</text>
<text x="28.9" y="165.2">DRDY</text>
<text x="35.7" y="162.6">D1_1</text>
<text x="55.6" y="166.4">NAU7802</text>
<text x="60.3" y="162.6">6</text>
<text x="67" y="165.2">DRDY</text>
<text x="73.9" y="162.6">D2_1</text>
<text x="93.7" y="166.4">NAU7802</text>
<text x="98.5" y="162.6">6</text>
<text x="105.1" y="165.2">DRDY</text>
<text x="112" y="162.6">D3_1</text>
<text x="148.9" y="163.9">SCL2</text>
<text x="167.9" y="163.9">12</text>
<text x="179.9" y="163.9">24</text>
<text x="194.6" y="163.9">SDA3</text>
<text x="4" y="177.9">D</text>
<text x="220.8" y="177.9">Project:</text>
<text x="251.2" y="177.9">Title:</text>
<text x="291.1" y="177.9">D</text>
<text x="195.3" y="185.5">Zona Artigianale Est 7</text>
<text x="220.8" y="180.4">3D_Scanner</text>
<text x="251.2" y="183">Author:</text>
<text x="251.2" y="180.4">PCB-Schematik</text>
<text x="251.2" y="185.5">Alexander Schiechtl</text>
<text x="195.3" y="188">39040 Racines BZ</text>
<text x="195.3" y="190.6">Italy</text>
<text x="251.2" y="188">Document name:</text>
<text x="251.2" y="190.6">PCB_Schematic.SchDoc</text>
<text x="251.2" y="193.1">Date:</text>
<text x="251.2" y="195.6">Version:</text>
<text x="258.9" y="193.1">22.11.2025</text>
<text x="261.4" y="195.6">v1.0</text>
<text x="271.6" y="195.6">Size: A4</text>
<text x="37.9" y="199.5">1</text>
<text x="110.8" y="199.5">2</text>
<text x="183.9" y="199.5">3</text>
<text x="256.9" y="199.5">4</text>
</g>
<g font-size="1.8">
<text x="149.6" y="44">330R</text>
<text x="149.6" y="51.6">330R</text>
<text x="165.9" y="79.8">100K</text>
<text x="169.9" y="88.4">330R</text>
</g>
</svg>
